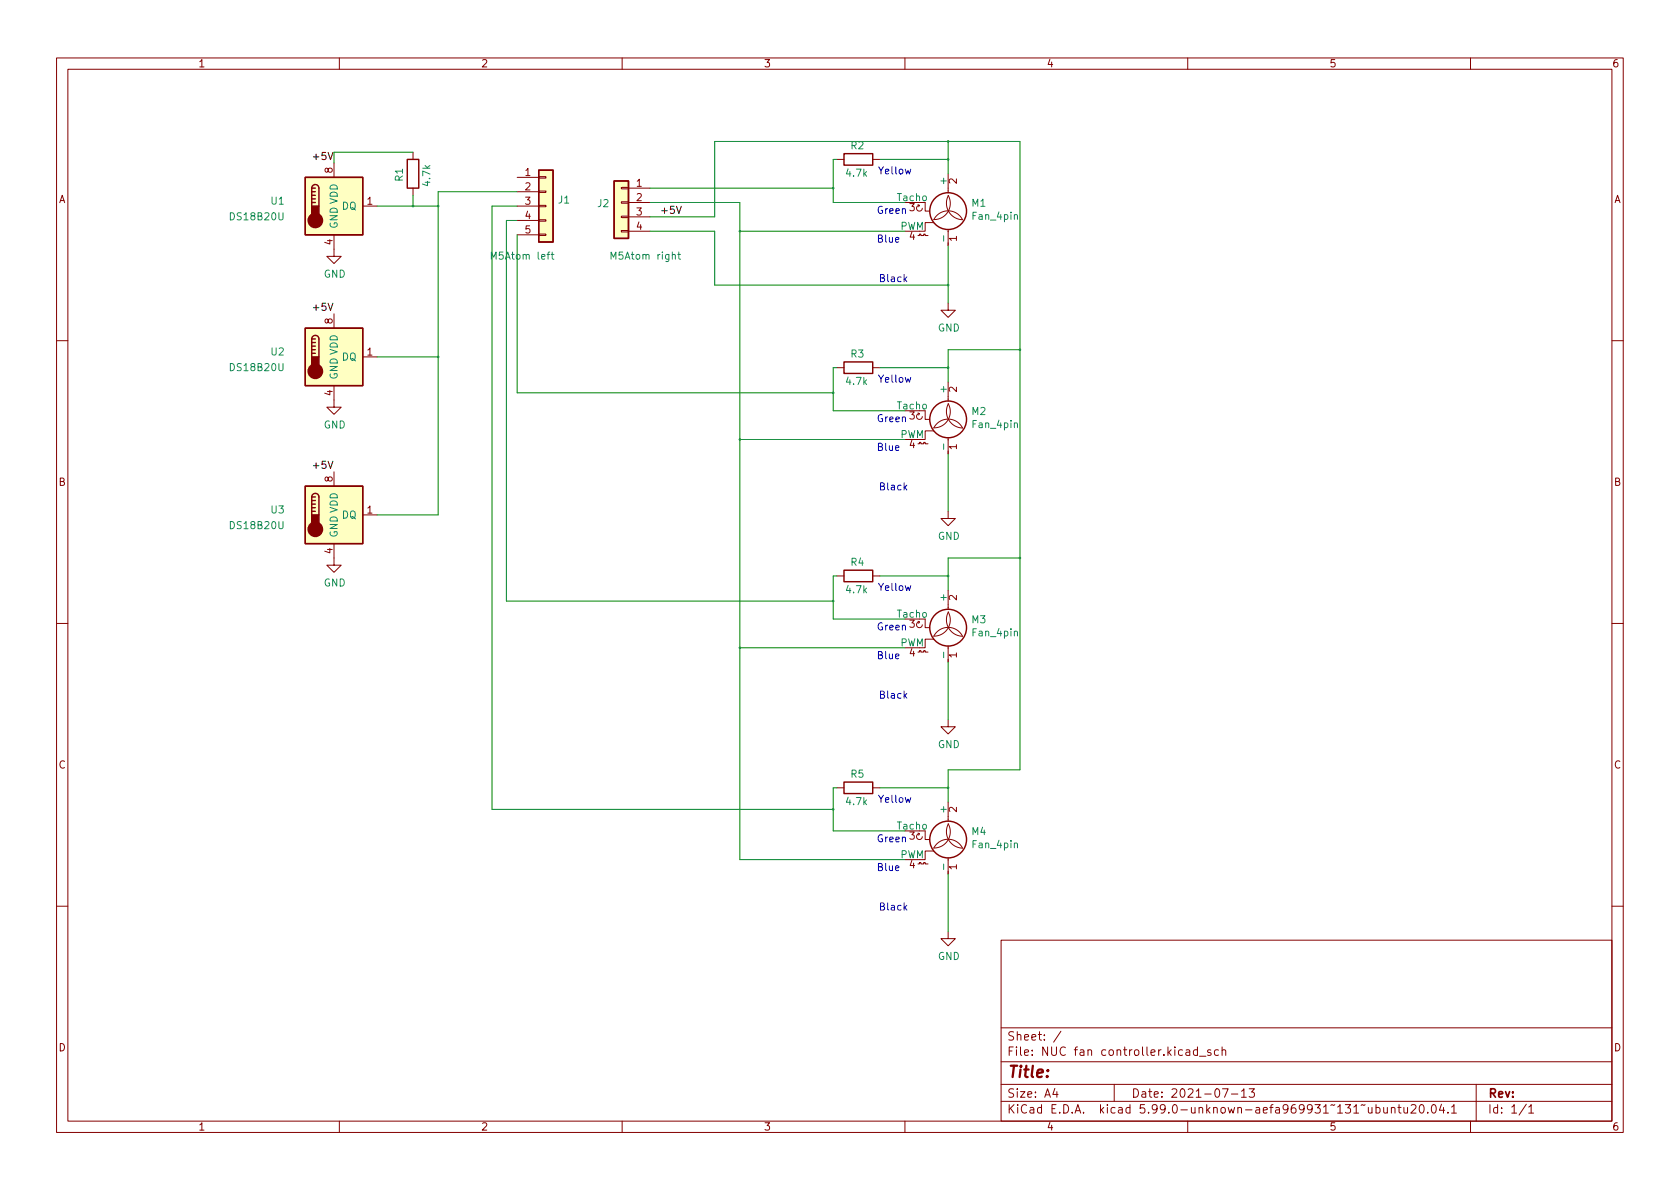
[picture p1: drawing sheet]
<svg xmlns="http://www.w3.org/2000/svg" width="297mm" height="210mm" viewBox="0 0 297 210" stroke-linecap="round" stroke-linejoin="round" font-family="sans-serif">
<g fill="none" stroke="#840000" stroke-width=".18">
<path d="M10 10.2h277v190.1h-277zM12 12.2h273v186.1h-273zM60 10.2v2M110 10.2v2M160 10.2v2M210 10.2v2M260 10.2v2M59.1 28.8v2.6M64.1 36.4h2.6M73 26.9v1.3M73 33.3v1.2M91.4 31.4h3.8"/>
<path d="M91.4 33.9h3.8M91.4 36.4h3.8M91.4 39h3.8M95.2 38.9h1.3v.2h-1.3zM95.2 36.3h1.3v.3h-1.3zM95.2 33.8h1.3v.2h-1.3zM95.2 31.2h1.3v.3h-1.3zM109.9 38.2h1.2v.3h-1.2zM109.9 35.7h1.2v.2h-1.2zM109.9 33.1h1.2v.3h-1.2zM111.1 33.3h3.8M111.1 35.8h3.8"/>
<path d="M111.1 38.3h3.8M148 28.2h1.2M154.3 28.2h1.3M162.3 36.2l.3 .1M162.6 36.3l-.3 .1-.2 .3 .1 .5 .5 .1 .3-.2 .1-.3M162.6 36.3l-.2 .3M163.6 35.8v1.5h.7M165.1 39.4h-1.5v1.5h-1M165.1 38.8a2.87 2.87 0 0 0 2.5-4.3 2.96 2.96 0 0 0 2.6 4.4 2.84 2.84 0 0 0-2.6-1.6 2.84 2.84 0 0 0-2.5 1.6M167.6 30.7v3.4M59.1 41.5v3.8h1.2l-1.2 1.3-1.3-1.3h1.3M59.1 55.5v2.5"/>
<path d="M91.4 41.5h3.8M95.2 41.4h1.3v.3h-1.3zM109.9 40.8h1.2v.2h-1.2zM111.1 40.9h3.8M162.3 41.7h.3v-.3h.2v.3h.5v-.3h.3v.3h.5M167.6 53.6v1.3h1.3l-1.3 1.2-1.2-1.2h1.2M167.6 40.6v2.8M10 60.2h2M59.1 68.2v3.8h1.2l-1.2 1.3-1.3-1.3h1.3M64.1 63.1h2.6M148 65h1.2M154.3 65h1.3"/>
<path d="M162.3 78.5h.3v-.3h.2v.3h.5v-.3h.3v.3h.5M162.3 73l.3 .1M162.6 73.1l-.3 .1-.2 .3 .1 .5 .5 .1 .3-.2 .1-.2M162.6 73.1l-.2 .3M163.6 72.6v1.6h.7M165.1 76.2h-1.5v1.5h-1M167.6 67.6v3.3M167.6 77.4v2.9M167.6 71.4a2.87 2.87 0 0 1-2.5 4.3 2.84 2.84 0 0 1 2.6-1.6 2.84 2.84 0 0 1 2.5 1.6 2.96 2.96 0 0 1-2.6-4.3zM285 60.2h2M59.1 96.1v3.8h1.2l-1.2 1.3-1.3-1.3h1.3M59.1 83.4v2.6"/>
<path d="M64.1 91.1h2.6M167.6 90.4v1.3h1.3l-1.3 1.3-1.2-1.3h1.2M10 110.2h2M148 101.8h1.2M154.3 101.8h1.3M162.3 115.3h.3v-.2h.2v.2h.5v-.2h.3v.2h.5M162.3 109.8l.3 .2M162.6 110l-.3 .1-.2 .2 .1 .5 .5 .2 .3-.2 .1-.3M162.6 110l-.2 .2M163.6 109.5v1.5h.7M165.1 113h-1.5v1.5h-1M167.6 104.4v3.3"/>
<path d="M167.6 114.2v2.9M167.6 108.2a2.87 2.87 0 0 1-2.5 4.3 2.84 2.84 0 0 1 2.6-1.6 2.84 2.84 0 0 1 2.5 1.6 2.96 2.96 0 0 1-2.6-4.3zM285 110.2h2M148 139.3h1.2M154.3 139.3h1.3M167.6 127.2v1.3h1.3l-1.3 1.3-1.2-1.3h1.2M162.3 152.8h.3v-.3h.2v.3h.5v-.3h.3v.3h.5M162.3 147.3l.3 .1M162.6 147.4l-.3 .1-.2 .3 .1 .5 .5 .1 .3-.2 .1-.2M162.6 147.4l-.2 .3M163.6 146.9v1.6h.7M165.1 150.5h-1.5v1.5h-1"/>
<path d="M165.1 150a2.87 2.87 0 0 0 2.5-4.3 2.96 2.96 0 0 0 2.6 4.3 2.84 2.84 0 0 0-2.6-1.6 2.84 2.84 0 0 0-2.5 1.6M167.6 141.9v3.3M167.6 151.7v2.9M10 160.2h2M167.6 164.7v1.3h1.3l-1.3 1.3-1.2-1.3h1.2M177 166.3h108v32h-108zM285 160.2h2M60 198.3v2M110 198.3v2M160 198.3v2M177 194.8h108M177 191.8h108"/>
<path d="M177 187.8h108M177 181.8h108M186.5 192.5l-.4 1h1M186.9 193v1M187.6 182.4l-1.3 1.9M197 191.8v3M209.7 185.7h.6l.1 .9M210 198.3v2M210.4 186l-.5 .1a.29 .29 0 0 0-.3 .2 .29 .29 0 0 0 .3 .3h.5M211.7 185.7l-.4-.1-.3 .3v.4l.1 .3h.6M211.7 185.1v1.5M212.1 186.8h1.1"/>
<path d="M214.1 185.7l-.4-.1-.2 .2 .1 .3 .5 .1v.4h-.6M215.4 185.7l-.4-.1-.3 .3v.4l.2 .3h.5M216.1 185.8l.2-.2 .3 .1 .1 .9M216.1 185.1v1.5M216.1 192.5h1l-.6 1.5M217.7 193.5h1.2M219.5 193l.4-.5v1.5M219.5 194h.9M220.9 192.5h.9l-.5 .6 .4 .1v.7l-.2 .1h-.4l-.2-.1M243.3 195.9l.4-.1 .3 .3v.4l-.1 .3h-.6M243.3 195.3v1.5M244.6 195.8l.1 1h.4l.2-.1"/>
<path d="M245.3 195.8v1M246 196l.2-.2 .4 .1v.9M246 195.8v1M247.1 195.8h.6M247.4 195.3v1.3l.3 .2M248.2 195.8l.1 1h.3l.3-.1M248.9 195.8v1M249.5 195.5l.6-.2 .2 .2 .1 .3-1 1h1M251.1 195.4l.2-.1a.81 .81 0 0 1 .6 .7 .81 .81 0 0 1-.3 .8h-.2a.81 .81 0 0 1-.5-.6 .81 .81 0 0 1 .2-.8zM252.4 196.7v.1M253.3 195.4l.1-.1a.81 .81 0 0 1 .6 .7 .81 .81 0 0 1-.3 .8h-.1a.81 .81 0 0 1-.6-.6 .81 .81 0 0 1 .3-.8zM254.9 195.3l-.4 1h.9"/>
<path d="M255.2 195.8v1M256 196.7v.1M256.6 195.8l.5-.5v1.5M256.6 196.8h.9M260 198.3v2M261 191.8v6.5M269.9 195.3l-1.3 1.9M270.3 195.8l.4-.5v1.5M270.3 196.8h.9"/>
</g>
<g fill="none" stroke="#840000" stroke-width=".25">
<path d="M54 31.4h10.1v10.1h-10.1zM55.1 33.3a.64 .64 0 0 1 .7-.7 .64 .64 0 0 1 .6 .7v3.1M55.1 35.8h.7M55.1 35.2h.7M55.1 34.5h.7M55.1 33.9h.7M55.1 33.3v3.1M55.1 33.3h.7M72 28.2h2v5.1h-2zM95.2 30.1h2.6v12.7h-2.6zM108.6 32h2.5v10.2h-2.5zM149.2 27.2h5.1v2h-5.1z"/>
<path d="M54 58h10.1v10.2h-10.1zM55.1 59.9a.64 .64 0 0 1 .7-.6 .64 .64 0 0 1 .6 .6v3.2M55.1 59.9v3.2M55.1 59.9h.7M55.1 62.5h.7M55.1 61.8h.7M55.1 61.2h.7M55.1 60.6h.7M149.2 64h5.1v2h-5.1zM54 86h10.1v10.1h-10.1zM55.1 87.9a.64 .64 0 0 1 .7-.7 .64 .64 0 0 1 .6 .7v3.2M55.1 87.9v3.2"/>
<path d="M55.1 90.4h.7M55.1 89.8h.7M55.1 89.1h.7M55.1 88.5h.7M55.1 87.9h.7M149.2 100.8h5.1v2.1h-5.1zM149.2 138.3h5.1v2h-5.1z"/>
<circle cx="167.6" cy="37.3" r="3.3"/>
<circle cx="167.6" cy="74.2" r="3.3"/>
<circle cx="167.6" cy="111" r="3.3"/>
<circle cx="167.6" cy="148.5" r="3.3"/>
</g>
<g fill="#ffffc2" stroke="#ffffc2" stroke-width=".18">
<path d="M95.2 30.1h2.6v12.7h-2.6z"/>
<path d="M108.6 32h2.5v10.2h-2.5z"/>
<path d="M54 31.4h10.1v10.1h-10.1z"/>
<path d="M54 86h10.1v10.1h-10.1z"/>
<path d="M54 58h10.1v10.2h-10.1z"/>
</g>
<path d="M97.5 45h.4M97.6 44.6v1.1l.3 .1M119.8 45h.5M120 44.6v1.1l.3 .1" fill="none" stroke="#008484" stroke-width=".18"/>
<g fill="#840000" stroke="#840000" stroke-width=".25">
<path d="M55.1 36.4h1.3v1.9h-1.3z"/>
<path d="M55.1 91.1h1.3v1.9h-1.3z"/>
<path d="M55.1 63.1h1.3v1.9h-1.3z"/>
<circle cx="55.8" cy="39" r="1.27"/>
<circle cx="55.8" cy="93.6" r="1.27"/>
<circle cx="55.8" cy="65.7" r="1.27"/>
</g>
<g fill="none" stroke="#008400" stroke-width=".18">
<path d="M59.1 26.9h13.9M66.7 36.4h10.8M73 34.5v1.9M91.4 33.9h-13.9v57.2h-10.8M91.4 36.4h-4.4v106.7h60.3M91.4 39h-1.9v67.3h57.8M114.9 38.3h11.5v-13.3h53.9v111.1h-12.7v5.8M114.9 33.3h32.4M114.9 35.8h15.9v116.2h29.2M148 28.2h-.7v7.6h12.7M155.6 28.2h12M167.6 25v5.7"/>
<path d="M91.4 41.5v28h55.9M114.9 40.9h11.5v9.5h41.2M130.8 40.9h29.2M167.6 43.4v10.2M66.7 63.1h10.8M130.8 77.7h29.2M148 65h-.7v7.6h12.7M155.6 65h12M180.3 61.8h-12.7v5.8M167.6 80.3v10.1M180.3 98.7h-12.7v5.7M130.8 114.5h29.2"/>
<path d="M148 101.8h-.7v7.7h12.7M155.6 101.8h12M167.6 117.1v10.1M148 139.3h-.7v7.6h12.7M155.6 139.3h12M167.6 154.6v10.1"/>
</g>
<g fill="#008400" stroke="#008400" stroke-width=".18">
<circle cx="147.3" cy="143.1" r=".13"/>
<circle cx="180.3" cy="61.8" r=".13"/>
<circle cx="167.6" cy="50.4" r=".13"/>
<circle cx="167.6" cy="101.8" r=".13"/>
<circle cx="130.8" cy="77.7" r=".13"/>
<circle cx="147.3" cy="69.5" r=".13"/>
<circle cx="147.3" cy="33.3" r=".13"/>
<circle cx="130.8" cy="40.9" r=".13"/>
<circle cx="167.6" cy="25" r=".13"/>
<circle cx="167.6" cy="65" r=".13"/>
<circle cx="167.6" cy="28.2" r=".13"/>
<circle cx="130.8" cy="114.5" r=".13"/>
<circle cx="147.3" cy="106.3" r=".13"/>
<circle cx="180.3" cy="98.7" r=".13"/>
<circle cx="167.6" cy="139.3" r=".13"/>
<circle cx="73" cy="36.4" r=".13"/>
<circle cx="77.5" cy="36.4" r=".13"/>
<circle cx="77.5" cy="63.1" r=".13"/>
</g>
<text font-size="2.8" fill="#840000" x="178" y="190.6">Title:</text>
<g font-size="2.1" fill="#840000">
<text x="178" y="184">Sheet: /</text>
<text x="178" y="186.7">File: NUC fan controller.kicad_sch</text>
<text x="178" y="196.9">KiCad E.D.A. kicad 5.99.0-unknown-aefa969931~131~ubuntu20.04.1</text>
<text x="178" y="194.1">Size: A4</text>
<text x="200" y="194.1">Date: 2021-07-13</text>
<text x="263" y="194.1">Rev:</text>
<text x="263" y="196.9">Id: 1/1</text>
</g>
<g font-size="1.8" fill="#840000">
<text x="35" y="11.9">1</text>
<text x="85" y="11.9">2</text>
<text x="135" y="11.9">3</text>
<text x="185" y="11.9">4</text>
<text x="235" y="11.9">5</text>
<text x="285" y="11.9">6</text>
<text x="10.3" y="35.9">A</text>
<text x="58.8" y="30.6" transform="rotate(-90 58.8 30.6)">8</text>
<text x="92.9" y="31.1">1</text>
<text x="92.9" y="33.6">2</text>
<text x="112.5" y="33">1</text>
<text x="112.5" y="35.6">2</text>
<text x="169.2" y="32.5" transform="rotate(-90 169.2 32.5)">2</text>
<text x="285.3" y="35.9">A</text>
<text x="64.9" y="36.2">1</text>
<text x="92.9" y="36.2">3</text>
<text x="92.9" y="38.7">4</text>
<text x="92.9" y="41.3">5</text>
<text x="112.5" y="38.1">3</text>
<text x="112.5" y="40.6">4</text>
<text x="160.8" y="37.3">3</text>
<text x="58.8" y="43.3" transform="rotate(-90 58.8 43.3)">4</text>
<text x="160.8" y="42.4">4</text>
<text x="169.2" y="42.7" transform="rotate(-90 169.2 42.7)">1</text>
<text x="58.8" y="57.3" transform="rotate(-90 58.8 57.3)">8</text>
<text x="64.9" y="62.9">1</text>
<text x="58.8" y="70" transform="rotate(-90 58.8 70)">4</text>
<text x="169.2" y="69.3" transform="rotate(-90 169.2 69.3)">2</text>
<text x="160.8" y="74.2">3</text>
<text x="160.8" y="79.2">4</text>
<text x="169.2" y="79.5" transform="rotate(-90 169.2 79.5)">1</text>
<text x="10.3" y="85.9">B</text>
<text x="58.8" y="85.2" transform="rotate(-90 58.8 85.2)">8</text>
<text x="285.3" y="85.9">B</text>
<text x="64.9" y="90.8">1</text>
<text x="58.8" y="97.9" transform="rotate(-90 58.8 97.9)">4</text>
<text x="169.2" y="106.2" transform="rotate(-90 169.2 106.2)">2</text>
<text x="160.8" y="111">3</text>
<text x="160.8" y="116.1">4</text>
<text x="169.2" y="116.3" transform="rotate(-90 169.2 116.3)">1</text>
<text x="10.3" y="135.9">C</text>
<text x="285.3" y="135.9">C</text>
<text x="169.2" y="143.6" transform="rotate(-90 169.2 143.6)">2</text>
<text x="160.8" y="148.5">3</text>
<text x="160.8" y="153.5">4</text>
<text x="169.2" y="153.8" transform="rotate(-90 169.2 153.8)">1</text>
<text x="10.3" y="185.9">D</text>
<text x="285.3" y="185.9">D</text>
<text x="35" y="199.9">1</text>
<text x="85" y="199.9">2</text>
<text x="135" y="199.9">3</text>
<text x="185" y="199.9">4</text>
<text x="235" y="199.9">5</text>
<text x="285" y="199.9">6</text>
</g>
<text font-size="1.8" fill="#008400" x="55.9" y="28.3">+5V</text>
<g font-size="1.8" fill="#008484">
<text x="150.5" y="26.4">R2</text>
<text x="71.2" y="32" transform="rotate(-90 71.2 32)">R1</text>
<text x="76.1" y="32.8" transform="rotate(-90 76.1 32.8)">4.7k</text>
<text x="98.7" y="36">J1</text>
<text x="149.7" y="31.2">4.7k</text>
<text x="158.7" y="35.6">Tacho</text>
<text x="167.4" y="32.5" transform="rotate(-90 167.4 32.5)">+</text>
<text x="40.9" y="38.9">DS18B20U</text>
<text x="47.9" y="36.2">U1</text>
<text x="59.7" y="40.5" transform="rotate(-90 59.7 40.5)">GND VDD</text>
<text x="60.5" y="37.1">DQ</text>
<text x="105.7" y="36.6">J2</text>
<text x="159.1" y="40.6">PWM</text>
<text x="171.8" y="36.5">M1</text>
<text x="172.1" y="38.9">Fan_4pin</text>
<text x="87.3" y="45.9">M5Atom left</text>
<text x="108.4" y="45.9">M5Atom right</text>
<text x="167.4" y="42.5" transform="rotate(-90 167.4 42.5)">-</text>
<text x="57.2" y="49.1">GND</text>
<text x="165.8" y="58.6">GND</text>
<text x="40.9" y="65.6">DS18B20U</text>
<text x="47.9" y="62.8">U2</text>
<text x="60.5" y="63.7">DQ</text>
<text x="150.5" y="63.2">R3</text>
<text x="59.7" y="67.2" transform="rotate(-90 59.7 67.2)">GND VDD</text>
<text x="149.7" y="68.1">4.7k</text>
<text x="167.4" y="69.3" transform="rotate(-90 167.4 69.3)">+</text>
<text x="57.2" y="75.8">GND</text>
<text x="158.7" y="72.4">Tacho</text>
<text x="159.1" y="77.5">PWM</text>
<text x="171.8" y="73.4">M2</text>
<text x="172.1" y="75.7">Fan_4pin</text>
<text x="167.4" y="79.3" transform="rotate(-90 167.4 79.3)">-</text>
<text x="40.9" y="93.6">DS18B20U</text>
<text x="47.9" y="90.8">U3</text>
<text x="59.7" y="95.1" transform="rotate(-90 59.7 95.1)">GND VDD</text>
<text x="60.5" y="91.7">DQ</text>
<text x="165.8" y="95.4">GND</text>
<text x="150.5" y="100">R4</text>
<text x="57.2" y="103.7">GND</text>
<text x="149.7" y="104.9">4.7k</text>
<text x="167.4" y="106.2" transform="rotate(-90 167.4 106.2)">+</text>
<text x="158.7" y="109.2">Tacho</text>
<text x="171.8" y="110.2">M3</text>
<text x="172.1" y="112.5">Fan_4pin</text>
<text x="159.1" y="114.3">PWM</text>
<text x="167.4" y="116.1" transform="rotate(-90 167.4 116.1)">-</text>
<text x="150.5" y="137.5">R5</text>
<text x="165.8" y="132.3">GND</text>
<text x="149.7" y="142.4">4.7k</text>
<text x="167.4" y="143.6" transform="rotate(-90 167.4 143.6)">+</text>
<text x="158.7" y="146.7">Tacho</text>
<text x="171.8" y="147.7">M4</text>
<text x="172.1" y="150">Fan_4pin</text>
<text x="159.1" y="151.8">PWM</text>
<text x="167.4" y="153.6" transform="rotate(-90 167.4 153.6)">-</text>
<text x="165.8" y="169.7">GND</text>
</g>
<g font-size="1.8" fill="#0000c2">
<text x="155.7" y="30.8">Yellow</text>
<text x="154.9" y="37.8">Green</text>
<text x="154.9" y="42.9">Blue</text>
<text x="155.9" y="49.9">Black</text>
<text x="155.7" y="67.7">Yellow</text>
<text x="154.9" y="74.6">Green</text>
<text x="154.9" y="79.7">Blue</text>
<text x="155.9" y="86.7">Black</text>
<text x="155.7" y="104.5">Yellow</text>
<text x="154.9" y="111.5">Green</text>
<text x="154.9" y="116.5">Blue</text>
<text x="155.9" y="123.5">Black</text>
<text x="155.7" y="141.9">Yellow</text>
<text x="154.9" y="148.9">Green</text>
<text x="154.9" y="154">Blue</text>
<text x="155.9" y="161">Black</text>
</g>
<g font-size="1.8">
<text x="117.5" y="37.8">+5V</text>
<text x="55.9" y="55">+5V</text>
<text x="55.9" y="82.9">+5V</text>
</g>
</svg>
